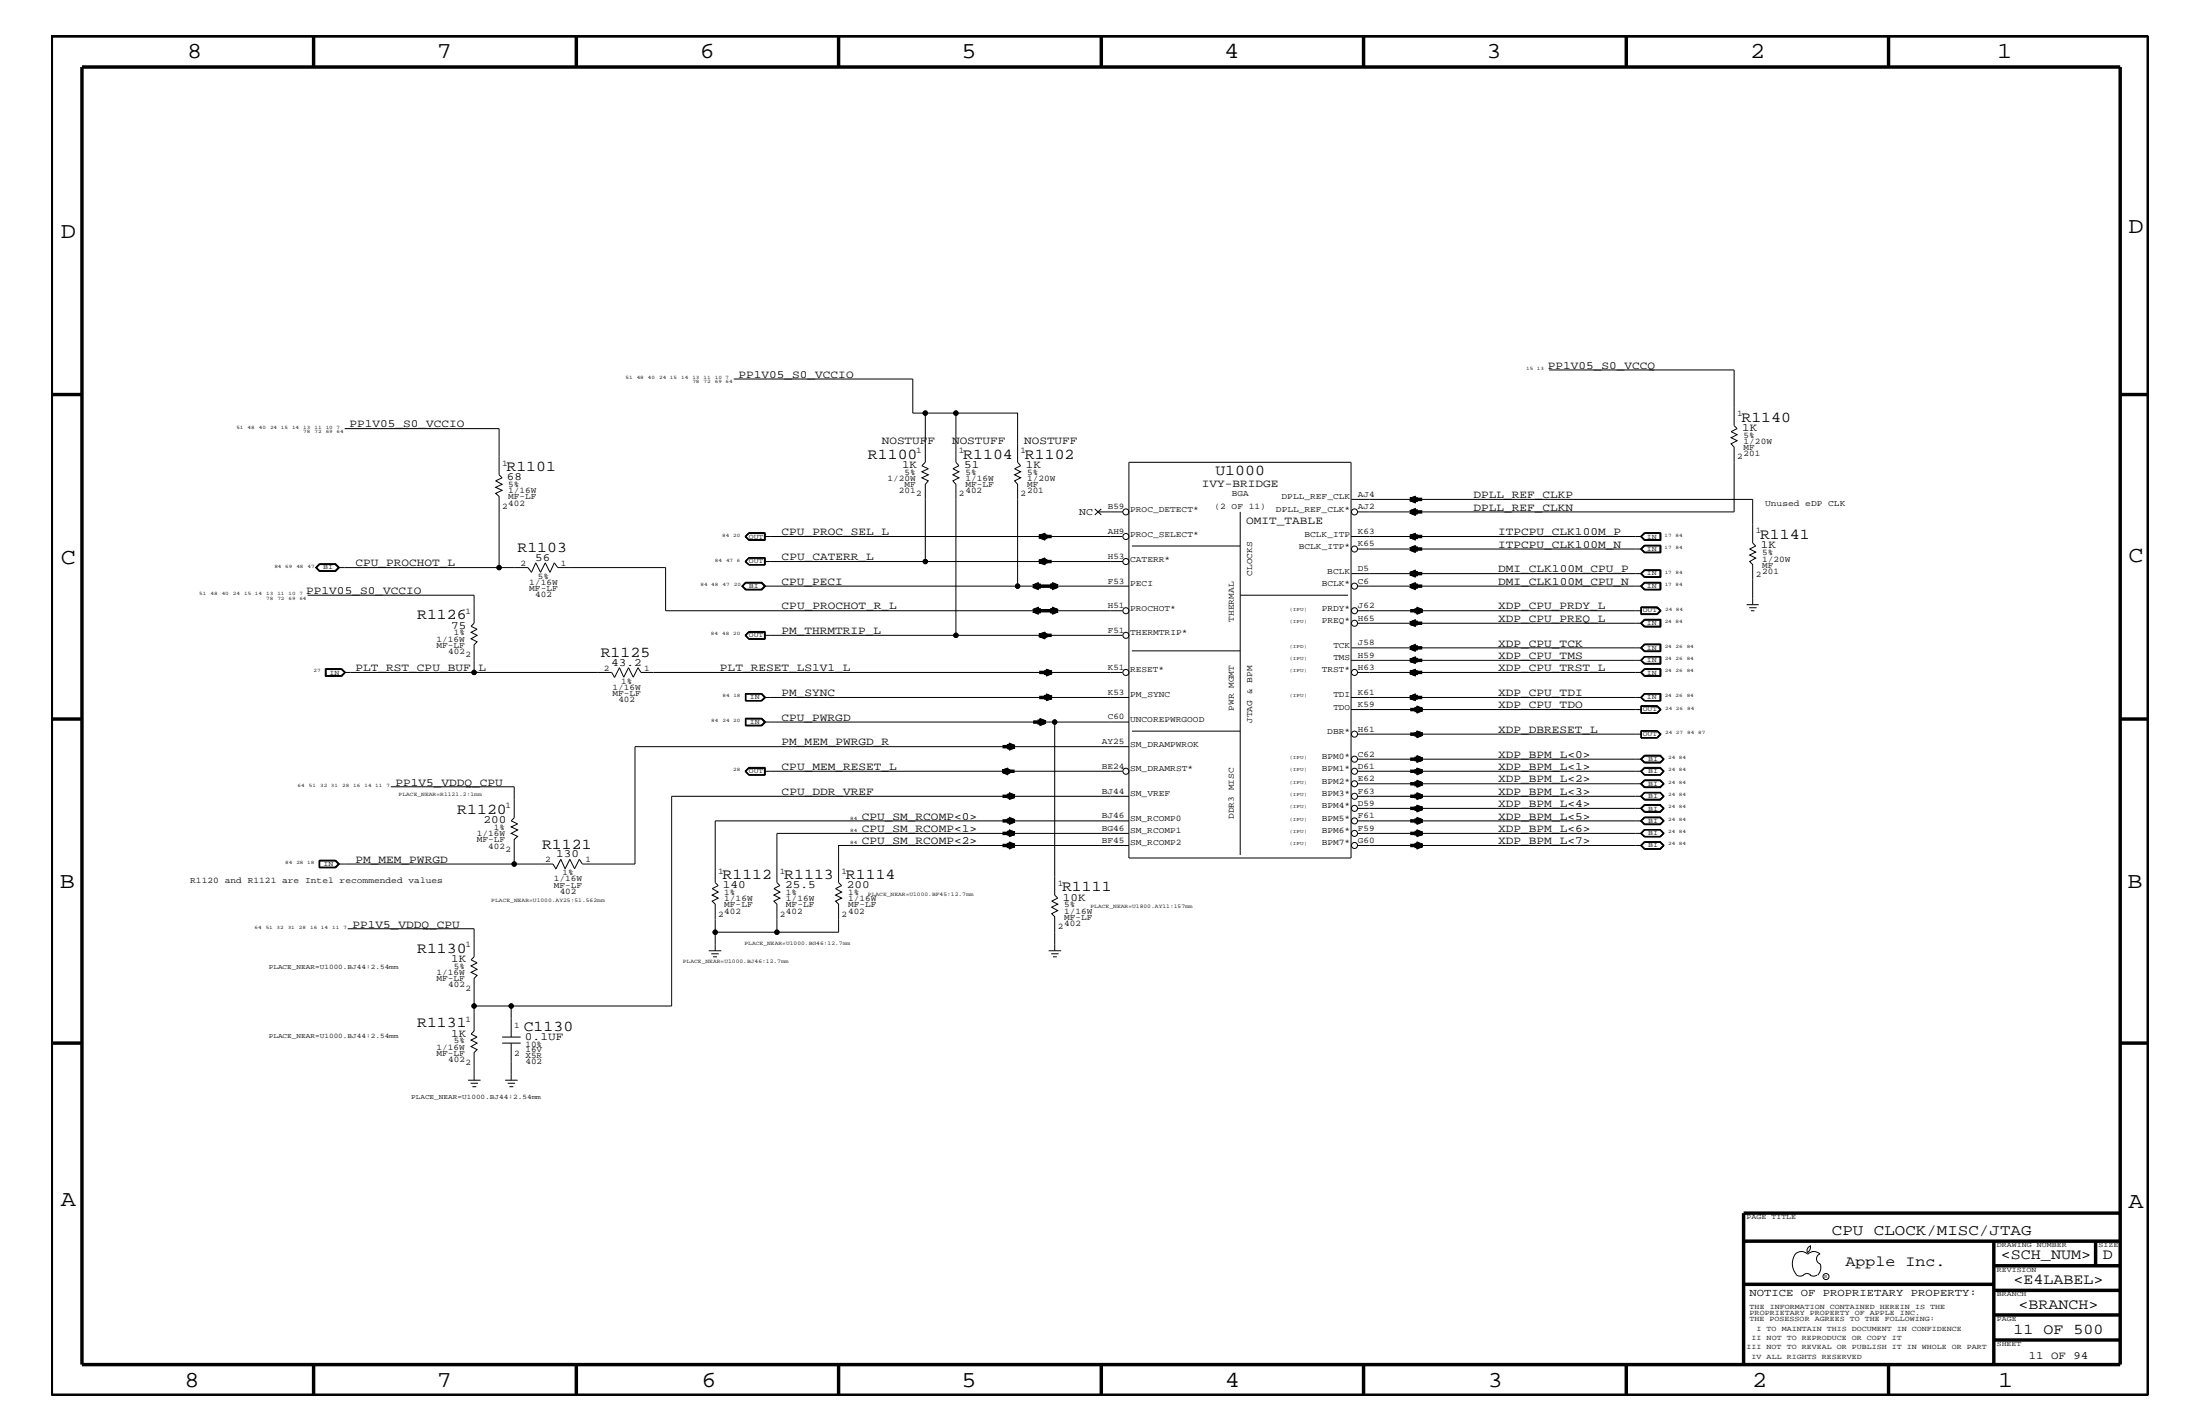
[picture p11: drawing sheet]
<svg xmlns="http://www.w3.org/2000/svg" width="432mm" height="279mm" viewBox="0 0 432 279" stroke-linecap="round" stroke-linejoin="round" font-family="sans-serif">
<g fill="none" stroke="#000" stroke-width=".2">
<path d="M144 74.4h35.2v6.7h2.4v9.6l-.7 .7 1.3 .6-1.3 .6 1.3 .6-1.3 .6 1.3 .5-.6 .7v15.2h38.8M304 72.6h36.4v10.9l.6 .6-1.2 .6 1.2 .6-1.2 .6 1.2 .6-1.2 .6 .6 .6v12.7h-74M67.6 84.1h30.4v9.1l.6 .6-1.3 .5 1.3 .7-1.3 .6 1.3 .6-1.3 .6 .7 .6v14M181.6 81.1h6M214.9 99.9l1.3 1.1M216.2 99.9l-1.3 1.1M221.6 90.7h43.6v77.6h-43.6zM265.3 98h78.7v8.5l.6 .6-1.2 .6 1.2 .6-1.2 .6 1.2 .6-1.2 .7 .6 .6v7.8M60.4 116.8h32.6v5.5l-.5 .6 1.1 .6-1.1 .6 1.1 .6-1.1 .6 1.1 .6-.6 .6v5.4M62.7 110.6h3.2l.7 .8-.7 .7h-3.2l-.7-.7zM62.7 110.7h3.1l.7 .7-.7 .6h-3.1M62.7 110.7h3.2l.6 .7-.6 .6h-3.2"/>
<path d="M62.7 110.7l-.7 .7 .7 .6M62.7 110.7l-.6 .7 .6 .6M66.4 111.4l-.6 .6h-3.1l-.6-.6 .6-.6h3.1l.6 .6h37.2l.7 .9 .9-1.9 .9 1.9 .9-1.9 1 1.9 .8-1.9 .7 1h21.1v8.4h89.7M146.2 105.3l.8-.8h3.2v1.5h-3.2zM146.3 114.2h3.2l.8 .8-.8 .8h-3.2l-.7-.8zM146.3 105.3l.7-.7h3.1v1.4M146.3 105.3l.7 .6h3.1M146.3 105.3l.7 .7M146.3 110.2l.7 .6M146.3 110.2l.7 .7M146.4 114.3h3l.7 .7-.7 .7h-3M146.4 114.3h3.1l.7 .7-.7 .7h-3.1"/>
<path d="M146.4 114.3l-.8 .7 .8 .7M146.4 114.3l-.7 .7 .7 .7M147 104.7l-.6 .6 .6 .6h3v-1.2M147 109.5l-.6 .7 .6 .6M147 109.4h3.2v1.5h-3.2M147 104.7h3.1M147 104.7l-.7 .6M147 109.4l-.8 .8 .8 .7M147 109.4l-.7 .8M147 110.8h3.1M147 109.5h3.1M147 109.5l-.7 .7"/>
<path d="M150 115l-.6 .6h-3l-.6-.6 .6-.6h3l.6 .6h49.7M150 109.5v1.3M150 105.3h70.3M150 110.2h31.6M150.1 109.4v1.5M215.5 100.4h4.9M221.6 115h-21.9v-20l-.6-.7 1.2-.5-1.2-.6 1.2-.6-1.2-.6 1.2-.6-.6-.7v-9.6h-12.1v9.6l.6 .7-1.2 .6 1.2 .6-1.2 .6 1.2 .6-1.2 .5 .6 .7v29.7M222.2 107.1h21.2M243.4 100.4v67.4M243.4 116.8h21.2M265.2 105.3h57M265.3 112.6h56.9"/>
<path d="M266.4 107.7h55.8M266.4 115h55.8M266.4 119.8h55.8M322.1 119.1h3.2l.8 .7-.8 .8h-3.2zM322.1 119.2h3.2M322.2 107.7l.6-.6h3v1.2h-3zM322.2 112.6l.6-.6h3v1.1h-3zM322.2 115l.6-.6h3v1.2h-3zM322.2 107.7l.5 .7M322.2 119.2h3l.6 .6-.6 .6h-3M322.2 119.2v1.3M322.2 112.6l.5 .6"/>
<path d="M322.2 115l.5 .7M322.7 104.5h3.3v1.5h-3.3l-.7-.7zM322.7 107h3.3v1.5h-3.3l-.7-.8zM322.7 111.8h3.3v1.5h-3.3l-.7-.7zM322.7 114.2h3.3v1.6h-3.3l-.7-.8zM322.7 104.7h3.2v1.2h-3.2l-.5-.6zM322.7 107l-.6 .7 .6 .7M322.7 108.4h3.3M322.7 107h3.3M322.7 107l-.5 .7M322.7 111.9l-.6 .7 .6 .6M322.7 113.2h3.3"/>
<path d="M322.7 111.9h3.3M322.7 111.9l-.5 .7M322.7 114.3l-.6 .7 .6 .7M322.7 115.7h3.3M322.7 114.3h3.3M322.7 114.3l-.5 .7M322.8 104.7l-.6 .6 .6 .6h3v-1.2M325.3 119.2l.7 .6-.7 .7M325.3 119.2l.6 .6-.6 .7M325.9 107v1.4M325.9 111.9v1.3M325.9 114.3v1.4"/>
<path d="M326 104.6h-3.3l-.6 .7 .6 .7M342.8 118.6h2.4M343.3 119.2h1.5M343.7 119.8h.6M63.8 131.2h3.3l.7 .7-.7 .8h-3.3zM63.9 132.7v-1.4h3.2l.6 .6-.6 .8M63.9 131.3h3.2l.5 .6M64 131.3v1.2h3l.6-.6M67 131.3l.6 .6M67.6 131.9h52.5l.6 1.1M67.6 131.9l-.5 .7h-3.2M146.2 124.7l.8-.8h3.2v1.5h-3.2z"/>
<path d="M146.3 124.7l.7-.7h3.1v1.4M146.3 124.7l.7 .6M146.3 124.7l.7 .7M147 124.1l-.6 .6 .6 .6M147 125.3h3.1M147 124.1h3.1M147 124.1l-.7 .6M149.4 136.2h-3v1.2h3M149.4 136.2l.7 .6-.7 .6M149.4 136.2l.6 .6M149.5 136.1h-3.2v1.4h3.2M149.5 136.1l.8 .7-.8 .7"/>
<path d="M149.5 136.1l.7 .7-.7 .7M150 124.1v1.2M150 124.7h70.3M150 136.8h71.6M150 136.8l-.6 .6M220.3 131.9h-94.5l-.6-.9-.9 1.9-.9-1.9-1 1.9-.8-1.9-.9 1.9M222.2 127.7h21.2M265.2 136.8h57M265.2 129.6h57M265.2 139.2h57M265.3 127.1h56.9M266.4 131.9h55.8"/>
<path d="M266.4 122.3h55.8M322.1 138.5h3.2l.8 .7-.8 .8h-3.2zM322.1 120.5h3.2M322.1 139.9h3.2M322.1 138.5h3.2M322.2 127.1l.6-.6h3v1.2h-3zM322.2 131.9l.5-.6h3.2v1.3h-3.2zM322.2 138.5v1.4M322.2 127.1l.5 .7M322.2 138.6h3l.6 .6-.6 .6h-3M322.7 121.5h3.3v1.5h-3.3l-.7-.7zM322.7 126.4h3.3v1.5h-3.3l-.7-.8z"/>
<path d="M322.7 128.8h3.3v1.5h-3.3l-.7-.7zM322.7 131.2h3.3v1.5h-3.3l-.7-.8zM322.7 136.1h3.3v1.4h-3.3M322.7 121.6h3.2v1.3h-3.2l-.5-.6zM322.7 128.9h3.2v1.3h-3.2l-.5-.6zM322.7 136.2h3.2v1.2h-3.2l-.5-.6zM322.7 121.5l-.6 .8 .6 .7h3.3M322.7 126.4l-.6 .7 .6 .7M322.7 127.8h3.3M322.7 126.4h3.3M322.7 126.4l-.5 .7M322.7 128.8l-.6 .8 .6 .6h3.3"/>
<path d="M322.7 136.1l-.7 .7 .7 .7M322.7 136.1l-.6 .7 .6 .7M322.8 122.9l-.6-.6 .6-.6h3v1.2M322.8 128.9l-.6 .7 .6 .6M322.8 136.2l-.6 .6 .6 .6M322.8 131.3l-.6 .6 .6 .6h3v-1.2M325.3 138.5l.7 .7-.7 .7M325.3 138.5l.6 .7-.6 .7M325.8 128.9v1.3M325.8 136.2v1.2M325.9 126.4v1.4M326 131.3h-3.3l-.6 .6 .6 .8"/>
<path d="M76.7 154.4h24.2v6.1l-.6 .6 1.3 .6-1.3 .5 1.3 .6-1.3 .7 1.3 .6-.7 .6v4.8M146.2 151.3l.8-.7h3.2v1.5h-3.2zM146.3 140.9h3.2l.8 .8-.8 .7h-3.2zM146.3 141h3.2l.7 .7-.7 .7h-3.2M146.3 151.3l.7-.6h3.1v1.4M146.3 151.3l.7 .7M146.3 151.3l.7 .8M146.4 141v1.4M146.4 141.1h3l.6 .6M147 150.7l-.6 .6 .6 .7M147 152h3.1M147 150.7h3.1"/>
<path d="M147 150.7l-.7 .6M149.4 141l.7 .7-.7 .7M150 141.7l-.6 .6h-3M150 141.7h71.6M150 150.7v1.3M150 151.3h70.3M207 141.7v33.9l.6 .6-1.2 .6 1.2 .6-1.2 .6 1.2 .7-1.2 .6 .6 .6v6.6M221.6 156.2h-89.8v41.2h-31.5M221.6 146.5h-97v23h-10.3l-.6-.9-.9 1.9-1-1.9-.9 1.9-.8-1.9-1 1.9M222.2 143.5h21.2M266.4 156.2h55.8M266.4 158.6h55.8"/>
<path d="M266.4 151.3h55.8M266.4 144h55.8M266.4 149h55.8M266.4 153.8h55.8M322.1 158.6l.6-.7h3.2l.7 .7-.7 .8h-3.2zM322.2 156.2l.6-.6h3l.7 .6-.7 .6h-3zM322.2 158.6l.6-.6h3l.7 .6-.7 .6h-3zM322.2 149l.6-.6h3l.7 .6-.7 .5h-3zM322.2 151.3l.6-.6h3l.7 .6-.7 .7h-3zM322.2 153.8l.6-.6h3l.7 .6-.7 .6h-3zM322.2 143.5h3.1l.6 .5-.6 .7h-3.1zM322.7 155.6h3.2l.6 .6-.6 .6h-3.2l-.5-.6z"/>
<path d="M322.7 155.5h3.2l.7 .7-.7 .7h-3.2l-.6-.7zM322.7 155.5h3.2l.7 .7-.7 .8h-3.2l-.7-.8zM322.7 158h3.2l.6 .6-.6 .7h-3.2l-.5-.7zM322.7 157.8h3.2l.7 .8-.7 .8h-3.2l-.7-.8zM322.7 148.3h3.2l.6 .7-.6 .5h-3.2l-.5-.5zM322.7 148.2h3.2l.7 .8-.7 .6h-3.2l-.6-.6zM322.7 148.2h3.2l.7 .8-.7 .7h-3.2l-.7-.7zM322.7 150.7h3.2l.6 .6-.6 .7h-3.2l-.5-.7zM322.7 150.7h3.2l.7 .6-.7 .8h-3.2l-.6-.8zM322.7 150.6h3.2l.7 .7-.7 .8h-3.2l-.7-.8zM322.7 153.1h3.2l.6 .7M322.7 153.1h3.2l.7 .7-.7 .7h-3.2"/>
<path d="M322.7 153h3.2l.7 .8-.7 .7h-3.2l-.7-.7zM322.7 153.1l-.6 .7 .6 .7M322.7 153.1l-.5 .7 .5 .7M325.2 143.5l.6 .5-.6 .7M325.3 143.4h-3.2v1.4h3.2M325.3 143.4l.8 .6-.8 .8M325.3 143.4l.7 .6-.7 .8M326.5 153.8l-.6 .7h-3.2M62.7 168.8h3.2l.7 .7-.7 .8h-3.2zM62.7 168.9h3.2l.6 .6-.6 .7h-3.2M62.7 168.9v1.3M62.7 168.9h3.1l.6 .6"/>
<path d="M65.8 168.9l.7 .6-.7 .7M66.4 169.5l-.6 .6h-3.1M66.4 169.5h42.1l.6 1M221.6 165.9h-57v7.3l.6 .6-1.2 .6 1.2 .6-1.2 .6 1.2 .6-1.2 .6 .6 .6v5.5h-12.1M221.6 161.1h-81.2v12.1l.6 .6-1.2 .6 1.2 .6-1.2 .6 1.2 .6-1.2 .6 .6 .6v5.5h12.1v-5.5l-.6-.6 1.2-.6-1.2-.6 1.2-.6-1.2-.6 1.2-.6-.6-.6v-9.7h69.1M266.4 161.1h55.8M266.4 163.5h55.8M266.4 165.9h55.8M322.2 161.1l.6-.6h3l.7 .6-.7 .6h-3zM322.2 163.5l.6-.7h3l.7 .7-.7 .6h-3zM322.2 165.9l.6-.6h3l.7 .6-.7 .6h-3zM322.7 160.4h3.2l.6 .7"/>
<path d="M322.7 160.4h3.2l.7 .7-.7 .6h-3.2M322.7 160.3h3.2l.7 .8-.7 .7h-3.2l-.7-.7zM322.7 160.4l-.6 .7 .6 .6M322.7 160.4l-.5 .7 .5 .6M322.7 162.8h3.2l.6 .7-.6 .6h-3.2l-.5-.6zM322.7 162.8h3.2l.7 .7-.7 .7h-3.2M322.7 162.8l-.7 .7 .7 .7M322.7 162.8l-.6 .7 .6 .7M322.7 165.2h3.2l.6 .7M322.7 165.2h3.2l.7 .7-.7 .7h-3.2M322.7 165.1h3.2l.7 .8-.7 .8h-3.2l-.7-.8zM322.7 165.2l-.6 .7 .6 .7"/>
<path d="M322.7 165.2l-.5 .7 .5 .7M326.5 161.1l-.6 .6h-3.2M326.5 165.9l-.6 .7h-3.2M68.2 182.2h24.8v5.5l-.5 .6 1.1 .6-1.1 .6 1.1 .7-1.1 .6 1.1 .6-.6 .6v5.4h7.3v6.1M93 197.4v4.9l-.5 .6 1.1 .6-1.1 .6 1.1 .6-1.1 .6 1.1 .6-.6 .6v5.4M139.1 186.5h2.5M139.6 187.1h1.5M140 187.7h.7M140.4 182.9v3.6M205.8 186.5h2.5M206.3 187.1h1.5M206.7 187.7h.7"/>
<path d="M91.9 211.9h2.4M92.4 212.5h1.4M92.7 213.2h.8M98.6 204.7h3.6M98.6 203.5h3.6M99.1 211.9h2.5M99.7 212.5h1.4M100 213.2h.8M100.3 204.7v7.2M352.3 246.1a1.69 1.69 0 0 1 2.5 0M352.4 246a3.3 3.3 0 0 0 .2 4.1M352.6 250.2l.7 .2 .7-.2"/>
<path d="M354 250.2l.7-.3 .7 .3M354.8 246.1a1.69 1.69 0 0 1 2.4 0M355.2 250.2l.7 .2 .7-.2M355.3 244.4v.3a1.18 1.18 0 0 1-.6 1.1M355.4 244.4a.99 .99 0 0 0-.6 1.4M357.2 246a1.04 1.04 0 0 0-.7 1 1.04 1.04 0 0 0 .7 1M357.3 248l.1 .7a2.11 2.11 0 0 1-.6 1.5"/>
<circle cx="181.6" cy="81.1" r=".42"/>
<circle cx="187.6" cy="81.1" r=".42"/>
<circle cx="98" cy="111.4" r=".42"/>
<circle cx="181.6" cy="110.2" r=".42"/>
<circle cx="199.7" cy="115" r=".42"/>
<circle cx="221" cy="110.2" r=".59"/>
<circle cx="221" cy="100.4" r=".59"/>
<circle cx="221" cy="119.8" r=".59"/>
<circle cx="221" cy="105.3" r=".59"/>
<circle cx="265.9" cy="107.7" r=".59"/>
<circle cx="265.9" cy="100.4" r=".59"/>
<circle cx="265.9" cy="119.8" r=".59"/>
<circle cx="265.9" cy="115" r=".59"/>
<circle cx="93" cy="131.9" r=".42"/>
<circle cx="187.6" cy="124.7" r=".42"/>
<circle cx="221" cy="124.7" r=".59"/>
<circle cx="221" cy="131.9" r=".59"/>
<circle cx="265.9" cy="122.3" r=".59"/>
<circle cx="265.9" cy="131.9" r=".59"/>
<circle cx="207" cy="141.7" r=".42"/>
<circle cx="221" cy="151.3" r=".59"/>
<circle cx="265.9" cy="153.8" r=".59"/>
<circle cx="265.9" cy="144" r=".59"/>
<circle cx="265.9" cy="156.2" r=".59"/>
<circle cx="265.9" cy="158.6" r=".59"/>
<circle cx="265.9" cy="151.3" r=".59"/>
<circle cx="265.9" cy="149" r=".59"/>
<circle cx="100.9" cy="169.5" r=".42"/>
<circle cx="265.9" cy="163.5" r=".59"/>
<circle cx="265.9" cy="161.1" r=".59"/>
<circle cx="265.9" cy="165.9" r=".59"/>
<circle cx="93" cy="197.4" r=".42"/>
<circle cx="100.3" cy="197.4" r=".42"/>
<circle cx="140.4" cy="182.9" r=".42"/>
<circle cx="152.5" cy="182.9" r=".42"/>
<circle cx="358.4" cy="250.5" r=".59"/>
</g>
<g fill="none" stroke="#000" stroke-width=".68" stroke-linecap="butt">
<path d="M10.1 7.1h411.5v266.7h-411.5zM16.1 13.2h400v254.5h-400zM61.6 7.1v6.1M113.1 7.1v6.1M164.6 7.1v6.1M216.2 7.1v6.1M267.6 7.1v6.1M319.2 7.1v6.1M370.7 7.1v6.1M10.1 77.4h6M416.1 77.4h5.5M276.8 98l1.2-.4v.9z"/>
<path d="M276.8 98h2.3M276.8 98l1.2 .2M276.8 98l1.2 .4M278 97.6l-1.2 .4M278 97.9l-1.2 .1M278 97.7l-1.2 .3M202.8 115l1.2 .1M202.8 115l1.2-.5v1zM202.8 119.8l1.2-.5v1zM202.8 115h4.8M202.8 115l1.2 .3M202.8 119.8h4.8"/>
<path d="M202.8 119.8l1.2 .2M202.8 119.8l1.2 .3M202.8 119.8l1.2 .4M204 105.3h2.4M204 105.3l1.2-.5v1zM204 110.2l1.2-.5v.9zM204 110.2h2.4M204 110.2l1.2 .1M204 110.2l1.2 .3M204 114.8l-1.2 .2M204 114.7l-1.2 .3M204 119.7l-1.2 .1"/>
<path d="M204 119.6l-1.2 .2M204 119.5l-1.2 .3M204 105.3l1.2 .1M204 105.3l1.2 .4M204 105.3l1.2 .2M205.2 109.8l-1.2 .4M205.2 110l-1.2 .2M205.2 109.9l-1.2 .3M205.2 104.9l-1.2 .4M205.2 105.2l-1.2 .1M205.2 105l-1.2 .3M206.4 114.8l1.2 .2"/>
<path d="M206.4 114.5l1.2 .5-1.2 .5zM206.4 119.3l1.2 .5-1.2 .5zM206.4 114.7l1.2 .3M206.4 119.7l1.2 .1M206.4 119.5l1.2 .3M206.4 119.6l1.2 .2M207.6 115l-1.2 .1M207.6 115l-1.2 .3M207.6 119.8l-1.2 .2M207.6 119.8l-1.2 .3M207.6 119.8l-1.2 .4M276.8 100.4l1.2-.5v1.1z"/>
<path d="M276.8 105.3l1.2-.5v1zM276.8 107.7l1.2-.5v1zM276.8 112.6l1.2-.6v1.1zM276.8 115l1.2-.5v1zM276.8 105.3h2.3M276.8 105.3l1.2 .1M276.8 105.3l1.2 .4M276.8 105.3l1.2 .2M276.8 115h2.3M276.8 107.7h2.3M276.8 107.7l1.2 .1M276.8 107.7l1.2 .4"/>
<path d="M276.8 107.7l1.2 .3M276.8 119.8h2.3M276.8 115l1.2 .1M276.8 115l1.2 .3M276.8 112.6h2.3M276.8 112.6l1.2 .1M276.8 112.6l1.2 .3M276.8 112.6l1.2 .2M276.8 100.4h2.3M276.8 100.4l1.2 .1M276.8 100.4l1.2 .4M276.8 100.4l1.2 .3"/>
<path d="M278 119.3l1.1 .5-1.1 .5zM278 104.9l-1.2 .4M278 105.2l-1.2 .1M278 105l-1.2 .3M278 107.4l-1.2 .3M278 107.6l-1.2 .1M278 107.5l-1.2 .2M278 119.5l1.1 .3M278 119.7l1.1 .1M278 119.6l1.1 .2M278 114.7l-1.2 .3M278 114.8l-1.2 .2"/>
<path d="M278 112.2l-1.2 .4M278 112.5l-1.2 .1M278 112.3l-1.2 .3M278 100.1l-1.2 .3M278 100.4h-1.2M278 100.2l-1.2 .2M279.1 119.8l-1.1 .2M279.1 119.8l-1.1 .4M279.1 119.8l-1.1 .3M204 124.7h2.4M204 124.7l1.2-.5v1zM204 124.7l1.2 .1"/>
<path d="M204 124.7l1.2 .4M204 124.7l1.2 .2M204 136.8h2.4M204 131.9h2.4M205.2 131.5l1.2 .4-1.2 .5zM205.2 136.3l1.2 .5-1.2 .5zM205.2 124.3l-1.2 .4M205.2 124.6l-1.2 .1M205.2 124.4l-1.2 .3M205.2 136.4l1.2 .4M205.2 136.7l1.2 .1M205.2 136.6l1.2 .2"/>
<path d="M205.2 131.6l1.2 .3M205.2 131.9h1.2M205.2 131.7l1.2 .2M206.4 136.8l-1.2 .1M206.4 136.8l-1.2 .4M206.4 136.8l-1.2 .2M206.4 131.9l-1.2 .2M206.4 131.9l-1.2 .5M206.4 131.9l-1.2 .3M276.8 122.3l1.2-.5v.9zM276.8 127.1l1.2-.5v1zM276.8 129.6l1.2-.5v.9z"/>
<path d="M276.8 131.9l1.2-.4v.9zM276.8 136.8l1.2-.5v1zM276.8 136.8h2.3M276.8 127.1h2.3M276.8 127.1l1.2 .1M276.8 127.1l1.2 .4M276.8 127.1l1.2 .3M276.8 129.6h2.3M276.8 129.6l1.2 .1M276.8 129.6l1.2 .3M276.8 131.9h2.3M276.8 131.9l1.2 .2"/>
<path d="M276.8 131.9l1.2 .5M276.8 131.9l1.2 .3M276.8 136.8l1.2 .1M276.8 136.8l1.2 .4M276.8 136.8l1.2 .2M276.8 139.2h2.3M276.8 122.3h2.3M276.8 122.3l1.2 .1M276.8 122.3l1.2 .3M276.8 122.3l1.2 .2M278 138.7l1.1 .5-1.1 .5zM278 131.9h-1.2"/>
<path d="M278 126.8l-1.2 .3M278 127l-1.2 .1M278 126.9l-1.2 .2M278 129.1l-1.2 .5M278 129.4l-1.2 .2M278 129.3l-1.2 .3M278 131.6l-1.2 .3M278 131.7l-1.2 .2M278 136.4l-1.2 .4M278 136.7l-1.2 .1M278 136.6l-1.2 .2M278 138.9l1.1 .3"/>
<path d="M278 139.1l1.1 .1M278 139l1.1 .2M278 121.9l-1.2 .4M278 122.1l-1.2 .2M278 122l-1.2 .3M279.1 139.2l-1.1 .2M279.1 139.2l-1.1 .4M279.1 139.2l-1.1 .3M10.1 141.1h6M196.8 151.3h2.3M196.8 151.3l1.2-.4v.9zM196.8 156.2h2.3"/>
<path d="M196.8 146.5h2.3M196.8 151.3l1.2 .2M196.8 151.3l1.2 .5M196.8 151.3l1.2 .3M198 146l1.1 .5-1.1 .5zM198 155.7l1.1 .5-1.1 .5zM198 146.2l1.1 .3M198 146.4l1.1 .1M198 151l-1.2 .3M198 151.2l-1.2 .1M198 151.1l-1.2 .2M198 155.8l1.1 .4"/>
<path d="M198 156.1l1.1 .1M198 156l1.1 .2M199.1 146.5l-1.1 .2M199.1 146.5l-1.1 .3M199.1 156.2l-1.1 .1M199.1 156.2l-1.1 .4M199.1 156.2l-1.1 .2M202.8 141.7h2.4M204 141.2l1.2 .5-1.2 .5zM204 141.3l1.2 .4M204 141.5l1.2 .2M204 141.4l1.2 .3"/>
<path d="M205.2 141.7l-1.2 .1M205.2 141.7l-1.2 .3M205.2 141.7l-1.2 .2M276.8 144h2.3M276.8 149h2.3M276.8 153.8h2.3M276.8 151.3h2.3M276.8 158.6h2.3M276.8 156.2h2.3M278 143.6l1.1 .4-1.1 .6zM278 148.4l1.1 .6-1.1 .4zM278 150.9l1.1 .4-1.1 .5z"/>
<path d="M278 153.3l1.1 .5-1.1 .5zM278 155.7l1.1 .5-1.1 .5zM278 158.2l1.1 .4-1.1 .5zM278 143.7l1.1 .3M278 144h1.1M278 143.9l1.1 .1M278 148.5l1.1 .5M278 148.8l1.1 .2M278 148.7l1.1 .3M278 153.4l1.1 .4M278 153.7l1.1 .1M278 153.5l1.1 .3"/>
<path d="M278 151l1.1 .3M278 151.2l1.1 .1M278 151.1l1.1 .2M278 158.3l1.1 .3M278 158.5l1.1 .1M278 158.4l1.1 .2M278 155.8l1.1 .4M278 156.1l1.1 .1M278 156l1.1 .2M279.1 144l-1.1 .2M279.1 144l-1.1 .5M279.1 144l-1.1 .3"/>
<path d="M279.1 149h-1.1M279.1 149l-1.1 .3M279.1 149l-1.1 .2M279.1 153.8l-1.1 .1M279.1 153.8l-1.1 .3M279.1 153.8l-1.1 .2M279.1 151.3l-1.1 .2M279.1 151.3l-1.1 .5M279.1 151.3l-1.1 .3M279.1 158.6l-1.1 .2M279.1 158.6l-1.1 .4M279.1 158.6l-1.1 .3"/>
<path d="M279.1 156.2l-1.1 .1M279.1 156.2l-1.1 .4M279.1 156.2l-1.1 .2M416.1 141.1h5.5M196.8 161.1h2.3M196.8 163.5h2.3M196.8 165.9h2.3M198 160.6l1.1 .5-1.1 .5zM198 163l1.1 .5-1.1 .4zM198 165.4l1.1 .5-1.1 .5zM198 160.7l1.1 .4M198 160.9l1.1 .2"/>
<path d="M198 160.8l1.1 .3M198 163.1l1.1 .4M198 163.4l1.1 .1M198 163.3l1.1 .2M198 165.6l1.1 .3M198 165.8l1.1 .1M199.1 161.1l-1.1 .2M199.1 161.1h-1.1M199.1 161.1l-1.1 .3M199.1 163.5l-1.1 .1M199.1 163.5l-1.1 .4M199.1 163.5l-1.1 .2"/>
<path d="M199.1 165.9l-1.1 .2M199.1 165.9l-1.1 .3M276.8 161.1h2.3M276.8 163.5h2.3M276.8 165.9h2.3M278 160.6l1.1 .5-1.1 .5zM278 163l1.1 .5-1.1 .4zM278 165.4l1.1 .5-1.1 .5zM278 160.7l1.1 .4M278 160.9l1.1 .2M278 160.8l1.1 .3M278 163.1l1.1 .4"/>
<path d="M278 163.4l1.1 .1M278 163.3l1.1 .2M278 165.6l1.1 .3M278 165.8l1.1 .1M279.1 161.1h-1.1M279.1 161.1l-1.1 .3M279.1 161.1l-1.1 .2M279.1 163.5l-1.1 .1M279.1 163.5l-1.1 .4M279.1 163.5l-1.1 .2M279.1 165.9l-1.1 .2M279.1 165.9l-1.1 .3"/>
<path d="M10.1 204.7h6M416.1 204.7h5.5M416.1 238h-73.9v29.7M342.2 243.5h73.9M342.2 252h49.1M391.3 248.4h24.8M391.3 243.5v24.2M391.3 258h24.8M391.3 253.2h24.8M411.3 243.5v4.9M61.6 267.7v6.1M113.1 267.7v6.1"/>
<path d="M164.6 267.7v6.1M216.2 268v5.8M267.6 267.7v6.1M319.2 267.7v6.1M370.7 267.7v6.1M391.3 262.9h24.8"/>
</g>
<g fill="#000">
<circle cx="181.6" cy="81.1" r=".42"/>
<circle cx="187.6" cy="81.1" r=".42"/>
<circle cx="98" cy="111.4" r=".42"/>
<circle cx="181.6" cy="110.2" r=".42"/>
<circle cx="199.7" cy="115" r=".42"/>
<circle cx="93" cy="131.9" r=".42"/>
<circle cx="187.6" cy="124.7" r=".42"/>
<circle cx="207" cy="141.7" r=".42"/>
<circle cx="100.9" cy="169.5" r=".42"/>
<circle cx="93" cy="197.4" r=".42"/>
<circle cx="100.3" cy="197.4" r=".42"/>
<circle cx="140.4" cy="182.9" r=".42"/>
<circle cx="152.5" cy="182.9" r=".42"/>
</g>
<g font-size="4.5">
<text x="36.7" y="11.5">8</text>
<text x="85.8" y="11.5">7</text>
<text x="137.3" y="11.5">6</text>
<text x="188.7" y="11.5">5</text>
<text x="240.3" y="11.5">4</text>
<text x="291.8" y="11.5">3</text>
<text x="343.5" y="11.5">2</text>
<text x="392" y="11.5">1</text>
<text x="11.9" y="46.8">D</text>
<text x="417.7" y="45.7">D</text>
<text x="11.9" y="110.6">C</text>
<text x="417.7" y="110.3">C</text>
<text x="11.8" y="174.3">B</text>
<text x="417.6" y="174.2">B</text>
<text x="11.9" y="236.7">A</text>
<text x="417.7" y="237.1">A</text>
<text x="36.2" y="272.1">8</text>
<text x="85.8" y="272.1">7</text>
<text x="137.7" y="272.1">6</text>
<text x="188.7" y="272.1">5</text>
<text x="240.4" y="272.1">4</text>
<text x="292" y="272.1">3</text>
<text x="343.9" y="272.1">2</text>
<text x="392.2" y="272.1">1</text>
</g>
<g font-size="3">
<text x="341.8" y="82.7">R1140</text>
<text x="99.4" y="92.4">R1101</text>
<text x="170.3" y="90">R1100</text>
<text x="189.1" y="90">R1104</text>
<text x="201.2" y="90">R1102</text>
<text x="238.5" y="93.2">U1000</text>
<text x="345.4" y="105.8">R1141</text>
<text x="101.6" y="108.3">R1103</text>
<text x="81.9" y="121.5">R1126</text>
<text x="117.9" y="128.9">R1125</text>
<text x="89.7" y="159.7">R1120</text>
<text x="106.4" y="166.5">R1121</text>
<text x="141.8" y="172.4">R1112</text>
<text x="153.9" y="172.4">R1113</text>
<text x="166" y="172.4">R1114</text>
<text x="208.4" y="174.9">R1111</text>
<text x="81.9" y="187">R1130</text>
<text x="81.9" y="201.5">R1131</text>
<text x="102.8" y="202.3">C1130</text>
<text x="359.5" y="242.3">CPU CLOCK/MISC/JTAG</text>
<text x="362.2" y="248.4">Apple Inc.</text>
<text x="392.7" y="247.1">&lt;SCH_NUM&gt;</text>
<text x="395.2" y="252">&lt;E4LABEL&gt;</text>
<text x="412.7" y="247.1">D</text>
<text x="396.2" y="256.8">&lt;BRANCH&gt;</text>
<text x="395.2" y="261.6">11 OF 500</text>
</g>
<g font-size="2.2">
<text x="144.9" y="74.1">PP1V05_S0_VCCIO</text>
<text x="303.8" y="72.3">PP1V05_S0_VCCQ</text>
<text x="68.6" y="83.8">PP1V05_S0_VCCIO</text>
<text x="173.1" y="87.1">NOSTUFF</text>
<text x="186.9" y="87.1">NOSTUFF</text>
<text x="201" y="87.1">NOSTUFF</text>
<text x="342" y="84.5">1K</text>
<text x="99.5" y="94.3">68</text>
<text x="177" y="91.8">1K</text>
<text x="189.2" y="91.8">51</text>
<text x="201.3" y="91.8">1K</text>
<text x="235.9" y="95.6">IVY-BRIDGE</text>
<text x="289.2" y="97.7">DPLL_REF_CLKP</text>
<text x="289.2" y="100.2">DPLL_REF_CLKN</text>
<text x="153.4" y="105">CPU_PROC_SEL_L</text>
<text x="244.6" y="102.9">OMIT_TABLE</text>
<text x="294" y="107.5">ITPCPU_CLK100M_N</text>
<text x="294" y="105">ITPCPU_CLK100M_P</text>
<text x="345.6" y="107.6">1K</text>
<text x="69.8" y="111.1">CPU_PROCHOT_L</text>
<text x="105" y="110">56</text>
<text x="153.4" y="109.9">CPU_CATERR_L</text>
<text x="294" y="112.3">DMI_CLK100M_CPU_P</text>
<text x="60.1" y="116.5">PP1V05_S0_VCCIO</text>
<text x="153.4" y="114.8">CPU_PECI</text>
<text x="153.4" y="119.6">CPU_PROCHOT_R_L</text>
<text x="294" y="114.8">DMI_CLK100M_CPU_N</text>
<text x="294" y="119.6">XDP_CPU_PRDY_L</text>
<text x="88.6" y="123.4">75</text>
<text x="153.4" y="124.4">PM_THRMTRIP_L</text>
<text x="294" y="122">XDP_CPU_PREQ_L</text>
<text x="69.8" y="131.7">PLT_RST_CPU_BUF_L</text>
<text x="119.9" y="130.7">43.2</text>
<text x="141.3" y="131.7">PLT_RESET_LS1V1_L</text>
<text x="294" y="126.9">XDP_CPU_TCK</text>
<text x="294" y="131.7">XDP_CPU_TRST_L</text>
<text x="294" y="129.3">XDP_CPU_TMS</text>
<text x="153.4" y="136.6">PM_SYNC</text>
<text x="294" y="136.6">XDP_CPU_TDI</text>
<text x="153.4" y="141.4">CPU_PWRGD</text>
<text x="294" y="139">XDP_CPU_TDO</text>
<text x="294" y="143.9">XDP_DBRESET_L</text>
<text x="153.4" y="146.2">PM_MEM_PWRGD_R</text>
<text x="294" y="148.7">XDP_BPM_L&lt;0&gt;</text>
<text x="77.6" y="154.1">PP1V5_VDDQ_CPU</text>
<text x="153.4" y="156">CPU_DDR_VREF</text>
<text x="153.4" y="151.1">CPU_MEM_RESET_L</text>
<text x="294" y="151.1">XDP_BPM_L&lt;1&gt;</text>
<text x="294" y="153.5">XDP_BPM_L&lt;2&gt;</text>
<text x="294" y="156">XDP_BPM_L&lt;3&gt;</text>
<text x="94.9" y="161.6">200</text>
<text x="169.2" y="160.8">CPU_SM_RCOMP&lt;0&gt;</text>
<text x="294" y="158.4">XDP_BPM_L&lt;4&gt;</text>
<text x="294" y="160.8">XDP_BPM_L&lt;5&gt;</text>
<text x="169.2" y="165.6">CPU_SM_RCOMP&lt;2&gt;</text>
<text x="169.2" y="163.3">CPU_SM_RCOMP&lt;1&gt;</text>
<text x="294" y="165.6">XDP_BPM_L&lt;7&gt;</text>
<text x="294" y="163.3">XDP_BPM_L&lt;6&gt;</text>
<text x="69.8" y="169.3">PM_MEM_PWRGD</text>
<text x="109.2" y="168.2">130</text>
<text x="141.9" y="174.3">140</text>
<text x="154.1" y="174.3">25.5</text>
<text x="166.2" y="174.3">200</text>
<text x="208.6" y="176.7">10K</text>
<text x="69.2" y="182.1">PP1V5_VDDQ_CPU</text>
<text x="88.6" y="188.8">1K</text>
<text x="88.6" y="203.4">1K</text>
<text x="103" y="204.1">0.1UF</text>
<text x="398.2" y="266.6">11 OF 94</text>
</g>
<text font-size="2.1" x="343.4" y="254.4">NOTICE OF PROPRIETARY PROPERTY:</text>
<text font-size="2" x="211.8" y="101">NC</text>
<g font-size="1.7">
<text x="341" y="81.6">1</text>
<text x="179.8" y="88.9">1</text>
<text x="188.2" y="88.9">1</text>
<text x="200.3" y="88.9">1</text>
<text x="342.2" y="88.3">MF</text>
<text x="342.2" y="87.1">1/20W</text>
<text x="342.2" y="85.9">5%</text>
<text x="342.2" y="89.5">201</text>
<text x="98.6" y="91.4">1</text>
<text x="99.7" y="95.6">5%</text>
<text x="174.2" y="94.3">1/20W</text>
<text x="177.5" y="93.2">5%</text>
<text x="177.5" y="95.6">MF</text>
<text x="189.5" y="94.3">1/16W</text>
<text x="189.5" y="93.2">5%</text>
<text x="189.5" y="95.6">MF-LF</text>
<text x="201.6" y="94.3">1/20W</text>
<text x="201.6" y="93.2">5%</text>
<text x="201.6" y="95.6">MF</text>
<text x="341" y="90.1">2</text>
<text x="98.6" y="99.9">2</text>
<text x="99.7" y="96.8">1/16W</text>
<text x="99.7" y="99.3">402</text>
<text x="99.7" y="98">MF-LF</text>
<text x="176.4" y="96.8">201</text>
<text x="179.8" y="97.4">2</text>
<text x="188.2" y="97.4">2</text>
<text x="189.5" y="96.8">402</text>
<text x="200.3" y="97.4">2</text>
<text x="201.6" y="96.8">201</text>
<text x="217.4" y="99.9">B59</text>
<text x="221.8" y="100.4">PROC_DETECT*</text>
<text x="238.4" y="99.9">(2 OF 11)</text>
<text x="241.8" y="97.4">BGA</text>
<text x="250.4" y="100.4">DPLL_REF_CLK*</text>
<text x="251.5" y="98">DPLL_REF_CLK</text>
<text x="266.5" y="97.6">AJ4</text>
<text x="266.5" y="99.9">AJ2</text>
<text x="346.5" y="99.3">Unused eDP CLK</text>
<text x="217.4" y="104.8">AH9</text>
<text x="221.8" y="105.3">PROC_SELECT*</text>
<text x="254.9" y="107.7">BCLK_ITP*</text>
<text x="256" y="105.3">BCLK_ITP</text>
<text x="266.5" y="104.8">K63</text>
<text x="266.5" y="107.2">K65</text>
<text x="344.6" y="104.7">1</text>
<text x="102.2" y="111">2</text>
<text x="105.6" y="113.6">5%</text>
<text x="110.1" y="111">1</text>
<text x="217.4" y="109.7">H53</text>
<text x="221.8" y="110.2">CATERR*</text>
<text x="245.8" y="112.9" transform="rotate(-90 245.8 112.9)">CLOCKS</text>
<text x="260.5" y="112.6">BCLK</text>
<text x="266.5" y="112">D5</text>
<text x="344.6" y="113.1">2</text>
<text x="345.9" y="111.4">MF</text>
<text x="345.9" y="110.2">1/20W</text>
<text x="345.9" y="108.9">5%</text>
<text x="345.9" y="112.6">201</text>
<text x="103.9" y="114.8">1/16W</text>
<text x="103.9" y="115.9">MF-LF</text>
<text x="105" y="117.2">402</text>
<text x="217.4" y="114.5">F53</text>
<text x="217.4" y="119.3">H51</text>
<text x="221.8" y="115">PECI</text>
<text x="221.8" y="119.8">PROCHOT*</text>
<text x="259.4" y="115">BCLK*</text>
<text x="259.4" y="119.8">PRDY*</text>
<text x="266.5" y="114.5">C6</text>
<text x="266.5" y="119.3">J62</text>
<text x="85.7" y="125.9">1/16W</text>
<text x="89.1" y="124.7">1%</text>
<text x="91.4" y="120.4">1</text>
<text x="217.4" y="124.2">F51</text>
<text x="221.8" y="124.7">THERMTRIP*</text>
<text x="242.1" y="122" transform="rotate(-90 242.1 122)">THERMAL</text>
<text x="259.4" y="122.3">PREQ*</text>
<text x="266.5" y="121.8">H65</text>
<text x="85.7" y="127.1">MF-LF</text>
<text x="88" y="128.3">402</text>
<text x="91.4" y="128.9">2</text>
<text x="118.5" y="131.6">2</text>
<text x="126.4" y="131.6">1</text>
<text x="217.4" y="131.5">K51</text>
<text x="221.8" y="131.9">RESET*</text>
<text x="259.4" y="131.9">TRST*</text>
<text x="261.7" y="127.1">TCK</text>
<text x="261.7" y="129.6">TMS</text>
<text x="266.5" y="126.6">J58</text>
<text x="266.5" y="129.1">H59</text>
<text x="266.5" y="131.5">H63</text>
<text x="120.2" y="135.3">1/16W</text>
<text x="120.2" y="136.6">MF-LF</text>
<text x="121.4" y="137.8">402</text>
<text x="121.9" y="134.1">1%</text>
<text x="217.4" y="136.3">K53</text>
<text x="221.8" y="136.8">PM_SYNC</text>
<text x="261.7" y="136.8">TDI</text>
<text x="266.5" y="136.3">K61</text>
<text x="217.4" y="141.2">C60</text>
<text x="221.8" y="141.7">UNCOREPWRGOOD</text>
<text x="242.1" y="139.5" transform="rotate(-90 242.1 139.5)">PWR MGMT</text>
<text x="245.8" y="141.9" transform="rotate(-90 245.8 141.9)">JTAG &amp; BPM</text>
<text x="261.7" y="139.2">TDO</text>
<text x="266.5" y="143.6">H61</text>
<text x="266.5" y="138.7">K59</text>
<text x="216.2" y="146">AY25</text>
<text x="221.8" y="146.5">SM_DRAMPWROK</text>
<text x="259.4" y="149">BPM0*</text>
<text x="260.5" y="144">DBR*</text>
<text x="266.5" y="148.4">C62</text>
<text x="216.2" y="150.9">BE24</text>
<text x="216.2" y="155.7">BJ44</text>
<text x="221.8" y="151.3">SM_DRAMRST*</text>
<text x="259.4" y="151.3">BPM1*</text>
<text x="259.4" y="153.8">BPM2*</text>
<text x="266.5" y="150.9">D61</text>
<text x="266.5" y="153.3">E62</text>
<text x="266.5" y="155.7">F63</text>
<text x="99.2" y="158.6">1</text>
<text x="216.2" y="160.6">BJ46</text>
<text x="221.8" y="156.2">SM_VREF</text>
<text x="221.8" y="161.1">SM_RCOMP0</text>
<text x="242.1" y="160.7" transform="rotate(-90 242.1 160.7)">DDR3 MISC</text>
<text x="259.4" y="156.2">BPM3*</text>
<text x="259.4" y="158.6">BPM4*</text>
<text x="259.4" y="161.1">BPM5*</text>
<text x="266.5" y="158.2">D59</text>
<text x="266.5" y="160.6">F61</text>
<text x="93.6" y="164.1">1/16W</text>
<text x="93.6" y="165.3">MF-LF</text>
<text x="95.8" y="166.5">402</text>
<text x="96.9" y="162.8">1%</text>
<text x="99.2" y="167.1">2</text>
<text x="216.2" y="163">BG46</text>
<text x="216.2" y="165.4">BF45</text>
<text x="221.8" y="163.5">SM_RCOMP1</text>
<text x="221.8" y="165.9">SM_RCOMP2</text>
<text x="259.4" y="163.5">BPM6*</text>
<text x="259.4" y="165.9">BPM7*</text>
<text x="266.5" y="163">F59</text>
<text x="266.5" y="165.4">G60</text>
<text x="37.3" y="173.2">R1120 and R1121 are Intel recommended values</text>
<text x="107" y="169.2">2</text>
<text x="108.7" y="172.9">1/16W</text>
<text x="110.4" y="171.7">1%</text>
<text x="114.9" y="169.2">1</text>
<text x="141" y="171.4">1</text>
<text x="153.1" y="171.4">1</text>
<text x="165.2" y="171.4">1</text>
<text x="207.6" y="173.8">1</text>
<text x="108.7" y="174.2">MF-LF</text>
<text x="109.9" y="175.4">402</text>
<text x="141" y="179.9">2</text>
<text x="142.2" y="176.8">1/16W</text>
<text x="142.2" y="175.6">1%</text>
<text x="142.2" y="179.3">402</text>
<text x="142.2" y="178">MF-LF</text>
<text x="153.1" y="179.9">2</text>
<text x="154.3" y="176.8">1/16W</text>
<text x="154.3" y="175.6">1%</text>
<text x="154.3" y="179.3">402</text>
<text x="154.3" y="178">MF-LF</text>
<text x="165.2" y="179.9">2</text>
<text x="166.5" y="175.6">1%</text>
<text x="166.5" y="176.8">1/16W</text>
<text x="166.5" y="179.3">402</text>
<text x="166.5" y="178">MF-LF</text>
<text x="208.9" y="179.3">1/16W</text>
<text x="208.9" y="178">5%</text>
<text x="91.4" y="185.9">1</text>
<text x="207.6" y="182.2">2</text>
<text x="208.9" y="181.6">402</text>
<text x="208.9" y="180.5">MF-LF</text>
<text x="85.7" y="191.4">1/16W</text>
<text x="89.1" y="190.2">5%</text>
<text x="85.7" y="192.6">MF-LF</text>
<text x="88" y="193.7">402</text>
<text x="91.4" y="194.4">2</text>
<text x="91.4" y="200.4">1</text>
<text x="100.9" y="201.7">1</text>
<text x="85.7" y="207.1">MF-LF</text>
<text x="85.7" y="205.9">1/16W</text>
<text x="88" y="208.3">402</text>
<text x="89.1" y="204.7">5%</text>
<text x="91.4" y="208.9">2</text>
<text x="100.9" y="207.1">2</text>
<text x="103.1" y="206.4">16V</text>
<text x="103.1" y="205.3">10%</text>
<text x="103.1" y="208.8">402</text>
<text x="103.1" y="207.6">X5R</text>
</g>
<g font-size="1.4">
<text x="147" y="105.7">OUT</text>
<text x="323.3" y="105.7">IN</text>
<text x="63.4" y="111.7">BI</text>
<text x="147" y="110.5">OUT</text>
<text x="323.3" y="108.1">IN</text>
<text x="323.3" y="112.9">IN</text>
<text x="147" y="115.3">BI</text>
<text x="323.3" y="115.3">IN</text>
<text x="147" y="125.1">OUT</text>
<text x="322.4" y="120.2">OUT</text>
<text x="323.3" y="122.6">IN</text>
<text x="323.3" y="127.5">IN</text>
<text x="323.3" y="129.9">IN</text>
<text x="64.7" y="132.4">IN</text>
<text x="147.2" y="137.2">IN</text>
<text x="323.3" y="137.2">IN</text>
<text x="323.3" y="132.4">IN</text>
<text x="147.2" y="142">IN</text>
<text x="322.4" y="139.6">OUT</text>
<text x="322.4" y="144.5">OUT</text>
<text x="323.5" y="149.3">BI</text>
<text x="147" y="151.8">OUT</text>
<text x="323.5" y="151.8">BI</text>
<text x="323.5" y="154.1">BI</text>
<text x="323.5" y="156.6">BI</text>
<text x="323.5" y="159">BI</text>
<text x="323.5" y="161.4">BI</text>
<text x="323.5" y="163.9">BI</text>
<text x="323.5" y="166.2">BI</text>
<text x="63.5" y="169.9">IN</text>
<text x="52.7" y="190.2">PLACE_NEAR=U1000.BJ44:2.54mm</text>
<text x="52.7" y="203.6">PLACE_NEAR=U1000.BJ44:2.54mm</text>
<text x="80.7" y="215.7">PLACE_NEAR=U1000.BJ44:2.54mm</text>
<text x="342.8" y="239.2">PAGE TITLE</text>
<text x="391.9" y="244.7">DRAWING NUMBER</text>
<text x="411.9" y="244.7">SIZE</text>
<text x="391.9" y="249.5">REVISION</text>
<text x="343.4" y="256.8">THE INFORMATION CONTAINED HEREIN IS THE</text>
<text x="391.9" y="254.4">BRANCH</text>
<text x="343.4" y="258">PROPRIETARY PROPERTY OF APPLE INC.</text>
<text x="343.4" y="259.3">THE POSESSOR AGREES TO THE FOLLOWING:</text>
<text x="343.8" y="262.9">II NOT TO REPRODUCE OR COPY IT</text>
<text x="344.8" y="261.1">I TO MAINTAIN THIS DOCUMENT IN CONFIDENCE</text>
<text x="391.9" y="259.3">PAGE</text>
<text x="342.8" y="264.7">III NOT TO REVEAL OR PUBLISH IT IN WHOLE OR PART</text>
<text x="343.8" y="266.6">IV ALL RIGHTS RESERVED</text>
<text x="391.9" y="264.1">SHEET</text>
</g>
<g font-size="1.1">
<text x="78.2" y="156.2">PLACE_NEAR=R1121.2:1mm</text>
<text x="96.4" y="176.9">PLACE_NEAR=U1000.AY25:51.562mm</text>
<text x="170.3" y="175.7">PLACE_NEAR=U1000.BF45:12.7mm</text>
<text x="214" y="178.1">PLACE_NEAR=U1800.AY11:157mm</text>
<text x="146.1" y="185.4">PLACE_NEAR=U1000.BG46:12.7mm</text>
<text x="134" y="189">PLACE_NEAR=U1000.BJ46:12.7mm</text>
</g>
<g font-size="1">
<text x="122.8" y="74.4">51</text>
<text x="125" y="74.4">48</text>
<text x="127.2" y="74.4">40</text>
<text x="129.4" y="74.4">24 15</text>
<text x="133.7" y="74.4">14</text>
<text x="135.9" y="75.2">78</text>
<text x="135.9" y="74.4">13</text>
<text x="138.1" y="75.2">72</text>
<text x="138.1" y="74.4">11</text>
<text x="140.3" y="74.4">10 7</text>
<text x="140.3" y="75.2">69 64</text>
<text x="299.6" y="72.6">15 13</text>
<text x="46.4" y="84.1">51</text>
<text x="48.6" y="84.1">48</text>
<text x="50.8" y="84.1">40</text>
<text x="53" y="84.1">24 15</text>
<text x="57.3" y="84.1">14</text>
<text x="59.5" y="84.9">78</text>
<text x="59.5" y="84.1">13</text>
<text x="61.7" y="84.9">72</text>
<text x="61.7" y="84.1">11</text>
<text x="63.9" y="84.9">69 64</text>
<text x="63.9" y="84.1">10 7</text>
<text x="141.7" y="105.3">84</text>
<text x="143.9" y="105.3">20</text>
<text x="326.7" y="105.3">17 84</text>
<text x="326.7" y="107.7">17 84</text>
<text x="53.8" y="111.4">84 69</text>
<text x="58.2" y="111.4">48</text>
<text x="60.4" y="111.4">47</text>
<text x="140.3" y="110.2">84</text>
<text x="142.5" y="110.2">47 6</text>
<text x="326.7" y="112.6">17 84</text>
<text x="39.1" y="116.8">51</text>
<text x="41.3" y="116.8">48</text>
<text x="43.5" y="116.8">40</text>
<text x="45.7" y="116.8">24</text>
<text x="47.9" y="116.8">15 14</text>
<text x="52.2" y="116.8">13</text>
<text x="52.2" y="117.7">78</text>
<text x="54.4" y="116.8">11</text>
<text x="54.4" y="117.7">72</text>
<text x="56.6" y="116.8">10 7</text>
<text x="56.6" y="117.7">69 64</text>
<text x="137.5" y="115">84 48</text>
<text x="141.8" y="115">47</text>
<text x="144" y="115">20</text>
<text x="253.1" y="119.8">(IPU)</text>
<text x="326.7" y="115">17 84</text>
<text x="326.8" y="119.8">24 84</text>
<text x="139.5" y="124.7">84</text>
<text x="141.7" y="124.7">48</text>
<text x="143.9" y="124.7">20</text>
<text x="253.1" y="122.3">(IPU)</text>
<text x="326.7" y="122.3">24 84</text>
<text x="61.6" y="131.9">27</text>
<text x="253.1" y="131.9">(IPU)</text>
<text x="253.1" y="129.6">(IPU)</text>
<text x="253.1" y="127.1">(IPD)</text>
<text x="326.7" y="127.1">24 26</text>
<text x="326.7" y="129.6">24 26</text>
<text x="326.7" y="131.9">24 26</text>
<text x="331" y="127.1">84</text>
<text x="331" y="129.6">84</text>
<text x="331" y="131.9">84</text>
<text x="141.8" y="136.8">84 18</text>
<text x="253.1" y="136.8">(IPU)</text>
<text x="326.7" y="136.8">24 26</text>
<text x="331" y="136.8">84</text>
<text x="139.6" y="141.7">84</text>
<text x="141.8" y="141.7">24 20</text>
<text x="326.8" y="139.2">24 26</text>
<text x="331.1" y="139.2">84</text>
<text x="253.1" y="149">(IPU)</text>
<text x="326.8" y="144">24 27</text>
<text x="327.4" y="149">24 84</text>
<text x="331.1" y="144">84</text>
<text x="333.3" y="144">87</text>
<text x="58.4" y="154.4">64</text>
<text x="60.6" y="154.4">51</text>
<text x="62.8" y="154.4">32 31</text>
<text x="67.1" y="154.4">28</text>
<text x="69.3" y="154.4">16</text>
<text x="71.5" y="154.4">14 11</text>
<text x="75.9" y="154.4">7</text>
<text x="143.9" y="151.3">28</text>
<text x="253.1" y="151.3">(IPU)</text>
<text x="253.1" y="153.8">(IPU)</text>
<text x="327.4" y="151.3">24 84</text>
<text x="327.4" y="153.8">24 84</text>
<text x="166.9" y="160.8">84</text>
<text x="253.1" y="156.2">(IPU)</text>
<text x="253.1" y="158.6">(IPU)</text>
<text x="253.1" y="161.1">(IPU)</text>
<text x="327.4" y="156.2">24 84</text>
<text x="327.4" y="158.6">24 84</text>
<text x="327.4" y="161.1">24 84</text>
<text x="166.9" y="163.3">84</text>
<text x="166.9" y="165.6">84</text>
<text x="253.1" y="165.9">(IPU)</text>
<text x="253.1" y="163.5">(IPU)</text>
<text x="327.4" y="163.5">24 84</text>
<text x="327.4" y="165.9">24 84</text>
<text x="56" y="169.5">84</text>
<text x="58.2" y="169.5">28 18</text>
<text x="50" y="182.2">64</text>
<text x="52.2" y="182.2">51 32</text>
<text x="56.5" y="182.2">31</text>
<text x="58.7" y="182.2">28</text>
<text x="60.9" y="182.2">16 14</text>
<text x="65.2" y="182.2">11</text>
<text x="67.4" y="182.2">7</text>
<text x="358.1" y="250.7">R</text>
</g>
</svg>
